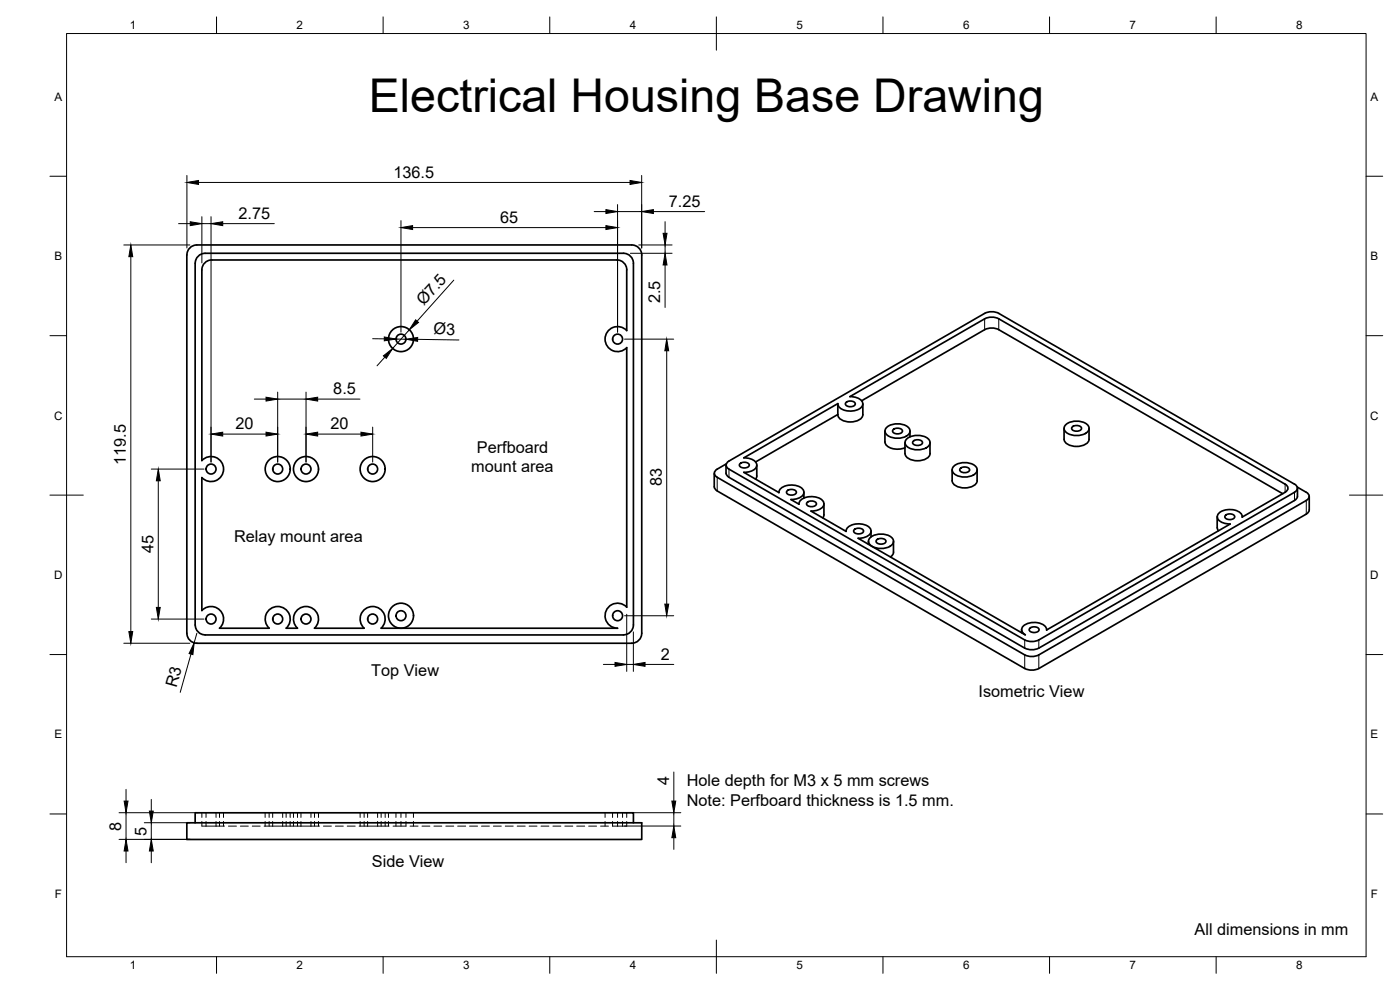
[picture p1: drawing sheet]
<svg xmlns="http://www.w3.org/2000/svg" width="420mm" height="297mm" viewBox="0 0 420 297" stroke-linecap="round" stroke-linejoin="round" font-family="sans-serif">
<!-- layer: Visible -->
<g fill="none" stroke="#000" stroke-width=".51">
<path d="M56.1 76.5v113.5M59.1 73.5h130.5a2.99 2.99 0 0 1 3 3v113.5a2.99 2.99 0 0 1-3 3h-130.5M59.1 73.5a2.99 2.99 0 0 0-3 3M59.2 77.1a2.99 2.99 0 0 1 2.4-1.1h125.5a2.99 2.99 0 0 1 3 3v108.5a2.99 2.99 0 0 1-3 3h-125.5a3 3 0 0 1-3-3v-108.5l.1-.7zM63.6 78h121.5M63.6 78a2.99 2.99 0 0 0-3 3v57.2M185.1 78a2.99 2.99 0 0 1 3 3v18.2a3.8 3.8 0 0 0-5.4-.1 3.8 3.8 0 0 0 0 5.3 3.8 3.8 0 0 0 5.4-.1v77.9M60.6 138.2a3.8 3.8 0 0 1 5.4-.2 3.8 3.8 0 0 1 0 5.4 3.8 3.8 0 0 1-5.4-.1M217.9 139.6v2.4M218 139.2l-2.7 1.6a1.29 1.29 0 0 0-.9 1.2 1.29 1.29 0 0 0 .9 1.2l92.2 53.3 1.8 .5 1.3-.1 1.2-.4 80.2-46.3a1.3 1.3 0 0 0 .9-1.3 1.3 1.3 0 0 0-.9-1.2l-2.7-1.6M222 139.2a1.95 1.95 0 0 1 2.9 .2 1.67 1.67 0 0 1-2.9 .5zM227.1 139.6v3.2"/>
<path d="M251.4 121.2v3.2a2.87 2.87 0 0 0 2.9 2.1l.9 .1a3.5 3.5 0 0 0 3.8-2.2v-3.2M251.4 124.4l-24.6 14.2M253.9 120.8a1.95 1.95 0 0 1 2.8 .2 1.67 1.67 0 0 1-2.8 .6zM258.6 120.3l36.9-21.4 1.2-.4h1.9l1.2 .4 85.2 49.2M265.6 129.3v3.3M265.6 132.6a3.3 3.3 0 0 0 3.8 2.2l2.2-.5M266.2 128.2a5.2 5.2 0 0 1 6.7 .4 1.82 1.82 0 0 1-1.5 2.5 5.2 5.2 0 0 1-5.6-1.1 1.42 1.42 0 0 1 .4-1.8zM268 128.9a1.95 1.95 0 0 1 2.8 .3 1.67 1.67 0 0 1-2.8 .5zM271.6 132.8v3.3a2.87 2.87 0 0 0 2.9 2.1h.9a3.5 3.5 0 0 0 3.7-2.1v-3.3M272.2 131.7a5.2 5.2 0 0 1 6.7 .4 1.82 1.82 0 0 1-1.5 2.5 5.2 5.2 0 0 1-5.6-1.1 1.42 1.42 0 0 1 .4-1.8zM273.1 129.3v1.8M274 132.4a1.95 1.95 0 0 1 2.8 .3 1.67 1.67 0 0 1-2.8 .5z"/>
<path d="M286.3 139.8a5.2 5.2 0 0 1 6.8 .5 1.82 1.82 0 0 1-1.5 2.5 5.2 5.2 0 0 1-5.6-1.1 1.42 1.42 0 0 1 .3-1.9zM319.3 128.5v3.3M319.3 131.8a2.87 2.87 0 0 0 2.9 2.1h.9a3.5 3.5 0 0 0 3.8-2.1M319.9 127.4a5.2 5.2 0 0 1 6.8 .4 1.82 1.82 0 0 1-1.5 2.5 5.2 5.2 0 0 1-5.7-1.1 1.42 1.42 0 0 1 .4-1.8zM321.8 128.1a1.95 1.95 0 0 1 2.8 .3 1.67 1.67 0 0 1-2.8 .5zM326.8 128.5v3.3M60.6 143.3v39.9M214.4 142v4.1l.2 .6 .6 .6 92.3 53.3 1.8 .5 1.3-.1 1.2-.4 80.2-46.4 .7-.5 .2-.7M217.9 142l.2 .6 .7 .6 88.7 51.2 1.8 .5h1.3l1.2-.5 76.7-44.2 .8-.9 .1-2.8M227.1 142.8l-.3 .9M233.8 147.7v.1M233.8 147.8a3.1 3.1 0 0 1 3.5-2.3 4 4 0 0 1 3.9 1.8 2.42 2.42 0 0 1-2.5 2.5l-1.3 .1"/>
<path d="M236.2 147.3a1.95 1.95 0 0 1 2.8 .3 1.67 1.67 0 0 1-2.8 .5zM237.4 149.9l2.4 1.4M239.8 151.2v.1M239.8 151.3a3.1 3.1 0 0 1 3.5-2.3 4 4 0 0 1 3.9 1.8 2.42 2.42 0 0 1-2.5 2.4l-1.3 .1 10.5 6.1M241.3 147.7v1.8M242.2 150.8a1.95 1.95 0 0 1 2.8 .2 1.67 1.67 0 0 1-2.8 .6zM247.3 151.2v3.2l-.4 1M253.9 159.3v.1M253.9 159.4a3.1 3.1 0 0 1 3.5-2.2 4 4 0 0 1 4 1.7 2.42 2.42 0 0 1-2.6 2.5l-1.3 .1M256.3 159a1.95 1.95 0 0 1 2.8 .2 1.67 1.67 0 0 1-2.8 .5zM261.4 159.3v1.8M285.7 141v3.2a2.87 2.87 0 0 0 2.9 2.1l.9 .1a3.5 3.5 0 0 0 3.8-2.2"/>
<path d="M288.2 140.6a1.95 1.95 0 0 1 2.8 .2 1.67 1.67 0 0 1-2.8 .6zM293.2 141v3.2M365.3 155.1v3.2l.4 1M367.7 154.7a1.95 1.95 0 0 1 2.8 .2 1.67 1.67 0 0 1-2.8 .5zM369.2 157.2l-55.1 31.8M372.8 155.1h.1M372.8 155.1a3.1 3.1 0 0 0-3.5-2.2 4 4 0 0 0-3.9 1.7 2.42 2.42 0 0 0 2.5 2.5l1.3 .1M385.7 147.7a1.27 1.27 0 0 0 .8-1.2 1.27 1.27 0 0 0-.8-1.2l-85.9-49.6-1.2-.5h-1.9l-1.2 .5-40.4 23.3a3.6 3.6 0 0 1 3.9 2.2 3.4 3.4 0 0 1-4.1 2.1 3.1 3.1 0 0 1-3.5-2.2l-28.2 16.3a3.5 3.5 0 0 1 3.9 2.1 3 3 0 0 1-3.2 2.2h-.7l10.6 6.1M385.7 147.7l-12.9 7.4M388.5 147.7a1.27 1.27 0 0 0 .9-1.2 1.27 1.27 0 0 0-.9-1.2l-88.7-51.3-1.8-.5-1.3 .1-1.2 .4-76.7 44.3a1.29 1.29 0 0 0-.9 1.2 1.29 1.29 0 0 0 .9 1.3l88.7 51.2 1.8 .5 1.3-.1 1.2-.4 76.7-44.3M392.9 148.9v4.1M257.5 161.5l50.2 29a1.69 1.69 0 0 1-1.1-1.8 1.69 1.69 0 0 1 1.5-1.5 5.2 5.2 0 0 1 5.8 1l.2 .7"/>
<path d="M260.6 162.4v.9M261.2 161.3a5.2 5.2 0 0 1 6.8 .4 1.82 1.82 0 0 1-1.5 2.5 5.2 5.2 0 0 1-5.7-1.1 1.42 1.42 0 0 1 .4-1.8zM263.1 162a1.95 1.95 0 0 1 2.8 .3 1.67 1.67 0 0 1-2.8 .5zM268.1 162.4v3.6l-.9 1.1M56.1 190a2.99 2.99 0 0 0 3 3M188.1 182.2a3.8 3.8 0 0 0-6.2 1 3.8 3.8 0 0 0 3.4 5.3h-70.9a3.8 3.8 0 0 0 .1-5.4 3.8 3.8 0 0 0-5.4 0 3.8 3.8 0 0 0 .2 5.4h-14.9a3.8 3.8 0 0 0 .1-5.4 3.8 3.8 0 0 0-5.4 0 3.8 3.8 0 0 0 .2 5.4h-3.4a3.8 3.8 0 0 0 .1-5.4 3.8 3.8 0 0 0-5.4 0 3.8 3.8 0 0 0 .2 5.4h-14.9a3.8 3.8 0 0 0 .1-5.4 3.8 3.8 0 0 0-5.4 .1M306.6 188.9v1M309 188.5a1.95 1.95 0 0 1 2.8 .3 1.67 1.67 0 0 1-2.8 .5zM56.1 246.9h136.5v5h-136.5zM58.6 246.9v-3h131.5v3"/>
<circle cx="120.3" cy="101.7" r="3.8"/>
<circle cx="120.3" cy="101.7" r="1.49"/>
<circle cx="185.3" cy="101.7" r="1.49"/>
<circle cx="63.3" cy="140.7" r="1.49"/>
<circle cx="83.3" cy="140.7" r="3.8"/>
<circle cx="83.3" cy="140.7" r="1.49"/>
<circle cx="91.8" cy="140.7" r="3.8"/>
<circle cx="91.8" cy="140.7" r="1.49"/>
<circle cx="111.8" cy="140.7" r="3.8"/>
<circle cx="111.8" cy="140.7" r="1.49"/>
<circle cx="63.3" cy="185.7" r="1.49"/>
<circle cx="83.3" cy="185.7" r="1.49"/>
<circle cx="91.8" cy="185.7" r="1.49"/>
<circle cx="111.8" cy="185.7" r="1.49"/>
<circle cx="120.3" cy="184.7" r="3.8"/>
<circle cx="120.3" cy="184.7" r="1.49"/>
<circle cx="185.3" cy="184.7" r="1.49"/>
</g>
<!-- layer: Hidden -->
<g fill="none" stroke="#000" stroke-width=".3">
<path d="M60.6 246.5v1.4h1.2M60.6 243.9v1.4M61.8 247.9h3M61.8 243.9v1.4M61.8 246.5v1.4M64.8 247.9h2.6M64.8 243.9v1.4M64.8 246.5v1.4M65.9 243.9v1.4M65.9 246.5v1.4M67.1 243.9v1.4M67.1 246.5v1.4"/>
<path d="M68.6 247.9h2.4M72.1 247.9h2.4M75.7 247.9h2.4M79.3 247.9h2.5M79.6 243.9v1.4M79.6 246.5v1.4M80.8 243.9v1.4M80.8 246.5v1.4M81.8 247.9h3M81.8 243.9v1.4M81.8 246.5v1.4M84.8 247.9h5.5"/>
<path d="M84.8 243.9v1.4M84.8 246.5v1.4M85.9 243.9v1.4M85.9 246.5v1.4M87.1 243.9v1.4M87.1 246.5v1.4M88.1 243.9v1.4M88.1 246.5v1.4M89.3 243.9v1.4M89.3 246.5v1.4M90.3 247.9h3M90.3 243.9v1.4"/>
<path d="M90.3 246.5v1.4M93.3 247.9h2.6M93.3 243.9v1.4M93.3 246.5v1.4M94.4 243.9v1.4M94.4 246.5v1.4M95.6 243.9v1.4M95.6 246.5v1.4M97.1 247.9h2.3M100.6 247.9h2.4M104.2 247.9h2.4M107.8 247.9h2.5"/>
<path d="M108.1 243.9v1.4M108.1 246.5v1.4M109.3 243.9v1.4M109.3 246.5v1.4M110.3 247.9h3M110.3 243.9v1.4M110.3 246.5v1.4M113.3 247.9h3.5M113.3 243.9v1.4M113.3 246.5v1.4M114.4 243.9v1.4M114.4 246.5v1.4"/>
<path d="M115.6 243.9v1.4M115.6 246.5v1.4M116.6 243.9v1.4M116.6 246.5v1.4M118.8 243.9v1.4M118.8 246.5v1.4M120.3 243.9v1.4M120.3 246.5v1.4M121.8 246.5l.1 1.4h-3.9M121.8 243.9v1.4M123.1 247.9h2.4M124.1 243.9v1.4"/>
<path d="M124.1 246.5v1.4M126.6 247.9h2.4M130.2 247.9h2.4M133.8 247.9h2.4M137.4 247.9h2.3M140.9 247.9h2.4M144.5 247.9h2.4M148.1 247.9h2.4M151.6 247.9h2.4M155.2 247.9h2.4M158.8 247.9h2.4M162.4 247.9h2.3"/>
<path d="M165.9 247.9h2.4M169.5 247.9h2.4M173.1 247.9h2.4M176.7 247.9h2.3M180.2 247.9h2.4M181.6 243.9v1.4M181.6 246.5v1.4M183.8 246.5v1.4h1.5M183.8 243.9v1.4M185.3 247.9h1.5M185.3 243.9v1.4M185.3 246.5v1.4"/>
<path d="M186.8 243.9v1.4M186.8 246.5v1.4M188.1 246.5v1.4h-1.3M188.1 243.9v1.4"/>
</g>
<!-- layer: Visible Narrow -->
<path d="M295.5 95.7v3.2M299.7 95.7v3.2M215.2 143.2v4.1M218.8 140.8v2.4M385.7 145.3v2.4M388.5 147.7v2.5M392 150.2v4M307.5 192v2.5M307.5 196.5v4.1M311.8 192v2.5M311.8 196.5v4.1" fill="none" stroke="#000" stroke-width=".3"/>
<!-- layer: BORDER -->
<g fill="none" stroke="#000" stroke-width=".3">
<path d="M20 10.1h390v276.9h-390zM65 5.1v5M115 5.1v5M165 5.1v5M215 5.1v10M265 5.1v5M315 5.1v5M365 5.1v5M15 52.9h5M410 52.9h5M15 100.7h5M410 100.7h5"/>
<path d="M15 148.6h10M405 148.6h10M15 196.4h5M410 196.4h5M15 244.2h5M410 244.2h5M65 287v5M115 287v5M165 287v5M215 282.1v9.9M265 287v5M315 287v5"/>
<path d="M365 287v5"/>
</g>
<!-- layer: FD_Dimensions -->
<g fill="none" stroke="#000" stroke-width=".3">
<path d="M56.1 52.6v21.8M59.6 54.7h129.5M192.6 52.6v21.8M37.1 73.5h19.9M39.3 77v112.5M53.6 67.1h3.5M60.6 65v13.9M60.6 67.1h2.7M63.3 65v73.6M66.8 67.1h15.5M120.3 66.2v33.5M123.8 68.3h58"/>
<path d="M178.3 63.5h3.5M185.3 61.4v38.3M185.3 63.5h7.3M189.2 76h12.5M191.7 73.5h10M196.1 63.5h15.4M199.6 66.5v3.5M199.6 73.5v2.5M199.6 79.5v12.8M122.8 99l-5 5.5M136.2 84.1l-11 12.3M76.3 119.7h3.5"/>
<path d="M83.3 117.7v20.9M83.3 119.7h8.5M91.8 117.7v20.9M95.3 119.7h12.7M111.8 101.6l3.5 .1M115.5 107.2l-2.3 2.6M118.8 101.7l3 .1M125.3 101.8l12.4 .2M187.4 101.8h14.8M200.1 105.2v76.1M66.8 130.2h13M95.3 130.2h13"/>
<path d="M111.8 128.2v10.4M45.4 140.7h15.8M47.5 144.3v38M37.1 193h19.9M45.4 185.7h15.8M57.3 196.2l-3.2 11.5M59.1 190l-.8 2.9M181.1 199.4h3.5M187.4 184.7h14.8M188.1 184.3v17.2M188.1 199.4h2M190.1 189.6v11.9"/>
<path d="M193.6 199.4h8.6M37.8 236.8v3.6M45.4 239.8v3.6M202.2 231.6v8.8M35.7 251.8h21.3M35.7 243.8h23.8M37.8 243.8v8M37.8 255.3v3.6M43.3 246.9h13.7M45.4 246.9v4.9M45.4 255.3v3.6M187.4 243.8h16.9"/>
<path d="M187.4 247.8h16.9M202.2 243.8v4M202.2 251.3v3.6"/>
</g>
<g fill="#000" stroke="#000" stroke-width=".3">
<path d="M56.1 54.7l3.5-.5v1.1zM189.1 54.2l3.5 .5-3.5 .6zM39.3 73.5l.5 3.5h-1.1zM57.1 66.5l3.5 .6-3.5 .6zM63.3 67.1l3.5-.6v1.2zM120.3 68.3l3.5-.6v1.2zM181.8 62.9l3.5 .6-3.5 .6zM181.8 67.7l3.5 .6-3.5 .6zM192.6 63.5l3.5-.6v1.2zM199 70h1.2l-.6 3.5zM199.6 76l.6 3.5h-1.2zM124.7 96l.9 .7-2.8 2.3z"/>
<path d="M79.8 119.2l3.5 .5-3.5 .6zM91.8 119.7l3.5-.5v1.1zM115.1 106.8l2.7-2.3-1.9 3zM115.3 101.1l3.5 .6-3.5 .6zM121.8 101.8l3.5-.6v1.2zM200.1 101.8l.6 3.4h-1.2zM63.3 130.2l3.5-.5v1.1zM79.8 129.7l3.5 .5-3.5 .6zM91.8 130.2l3.5-.5v1.1zM108.3 129.7l3.5 .5-3.5 .6zM47.5 140.7l.6 3.6h-1.2zM38.7 189.5h1.1l-.5 3.5z"/>
<path d="M46.9 182.3h1.2l-.6 3.4zM58.3 192.9l-.4 3.5-1.2-.3zM184.6 198.8l3.5 .6-3.5 .5zM190.1 199.4l3.5-.6v1.1zM199.5 181.3h1.2l-.6 3.4zM37.3 240.4h1.1l-.6 3.4zM37.8 251.8l.6 3.5h-1.1zM45.4 251.8l.6 3.5h-1.2zM44.8 243.4h1.2l-.6 3.5zM202.2 247.8l.6 3.5h-1.2zM201.6 240.4h1.2l-.6 3.4z"/>
</g>
<text font-size="14" x="110.7" y="33.6">Electrical Housing Base Drawing</text>
<g font-size="4.9">
<text x="118" y="53.3">136.5</text>
<text x="71.6" y="65.6">2.75</text>
<text x="200.7" y="62">7.25</text>
<text x="150.1" y="66.8">65</text>
<text x="127.2" y="91.8" transform="rotate(-48 127.2 91.8)">Ø7.5</text>
<text x="198.1" y="91" transform="rotate(-90 198.1 91)">2.5</text>
<text x="130.1" y="100.4" transform="rotate(1 130.1 100.4)">Ø3</text>
<text x="100" y="118.3">8.5</text>
<text x="70.7" y="128.8">20</text>
<text x="99.2" y="128.8">20</text>
<text x="143.1" y="135.9">Perfboard</text>
<text x="37.8" y="139.5" transform="rotate(-90 37.8 139.5)">119.5</text>
<text x="141.4" y="141.7">mount area</text>
<text x="198.6" y="146" transform="rotate(-90 198.6 146)">83</text>
<text x="46" y="165.9" transform="rotate(-90 46 165.9)">45</text>
<text x="70.3" y="162.8">Relay mount area</text>
<text x="198.3" y="198">2</text>
<text x="111.4" y="202.9">Top View</text>
<text x="52.9" y="206.4" transform="rotate(-74 52.9 206.4)">R3</text>
<text x="293.7" y="209.1">Isometric View</text>
<text x="200.8" y="235.5" transform="rotate(-90 200.8 235.5)">4</text>
<text x="206.1" y="235.8">Hole depth for M3 x 5 mm screws</text>
<text x="206.1" y="241.7">Note: Perfboard thickness is 1.5 mm.</text>
<text x="36.4" y="249.2" transform="rotate(-90 36.4 249.2)">8</text>
<text x="43.9" y="250.7" transform="rotate(-90 43.9 250.7)">5</text>
<text x="111.6" y="260.2">Side View</text>
<text x="358.5" y="280.4">All dimensions in mm</text>
</g>
<g font-size="3.5">
<text x="39" y="8.8">1</text>
<text x="89" y="8.8">2</text>
<text x="139" y="8.8">3</text>
<text x="189" y="8.8">4</text>
<text x="239" y="8.8">5</text>
<text x="289" y="8.8">6</text>
<text x="339" y="8.8">7</text>
<text x="389" y="8.8">8</text>
<text x="16.3" y="30.2">A</text>
<text x="411.3" y="30.2">A</text>
<text x="16.3" y="78">B</text>
<text x="411.3" y="78">B</text>
<text x="16.2" y="125.9">C</text>
<text x="411.2" y="125.9">C</text>
<text x="16.2" y="173.7">D</text>
<text x="411.2" y="173.7">D</text>
<text x="16.3" y="221.6">E</text>
<text x="411.3" y="221.6">E</text>
<text x="16.4" y="269.4">F</text>
<text x="411.4" y="269.4">F</text>
<text x="39" y="290.8">1</text>
<text x="89" y="290.8">2</text>
<text x="139" y="290.8">3</text>
<text x="189" y="290.8">4</text>
<text x="239" y="290.8">5</text>
<text x="289" y="290.8">6</text>
<text x="339" y="290.8">7</text>
<text x="389" y="290.8">8</text>
</g>
</svg>
